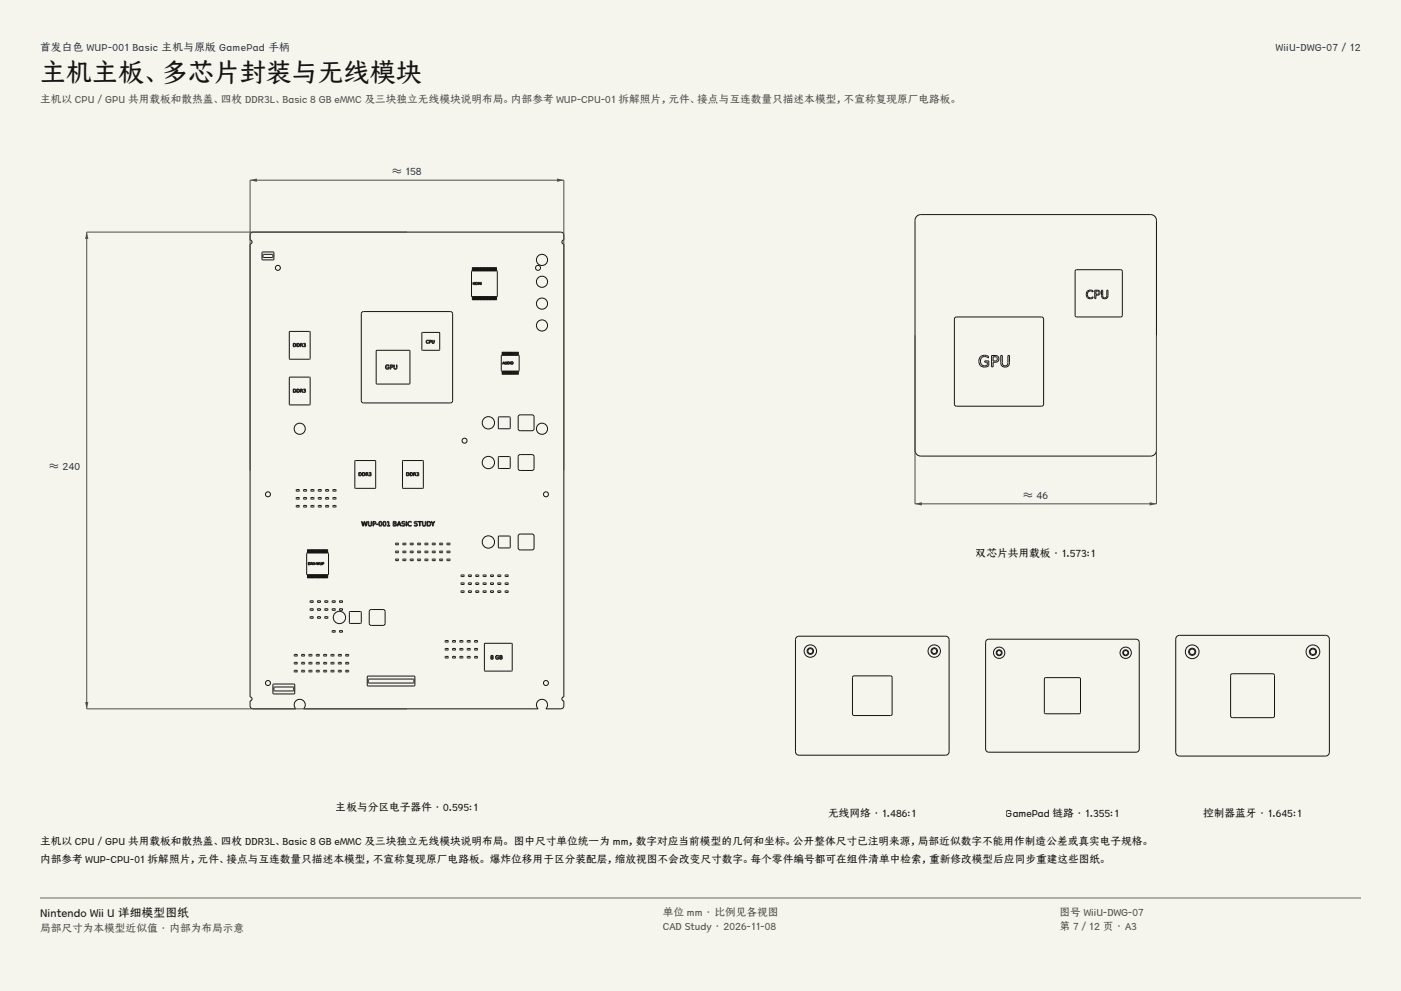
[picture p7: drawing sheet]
<svg xmlns="http://www.w3.org/2000/svg" width="420mm" height="297mm" viewBox="0 0 420 297" stroke-linecap="round" stroke-linejoin="round" font-family="sans-serif">
<g fill="#f5f4ed">
<path d="M0 0h420v297h-420z"/>
<path d="M12 12h396v275h-396z"/>
</g>
<g fill="none" stroke="#141413" stroke-width=".3">
<path d="M75.2 69.8l.7-.2h92.2a.89 .89 0 0 1 .9 .9v1.4a.6 .6 0 0 0-.6 .6 .6 .6 0 0 0 .6 .6v135.8a.6 .6 0 0 0-.6 .6 .6 .6 0 0 0 .6 .6v1.4a.89 .89 0 0 1-.9 .9h-4.5a1.67 1.67 0 0 0 .1-2.3 1.67 1.67 0 0 0-2.4 0 1.67 1.67 0 0 0 0 2.3h-70.3a1.67 1.67 0 0 0 0-2.3 1.67 1.67 0 0 0-2.3 0 1.67 1.67 0 0 0 0 2.3h-12.8a.89 .89 0 0 1-.9-.9v-1.4a.6 .6 0 0 0 .6-.6 .6 .6 0 0 0-.6-.6v-135.8a.6 .6 0 0 0 .6-.6 .6 .6 0 0 0-.6-.6v-1.4zM78.6 75.6h3.4v2.2h-3.4zM78.9 76.3l2.8-.1 .1 .9-2.8 .1zM86.8 99.4h6.1v8.2h-6.1zM108.5 93.6l.5-.2h26l.5 .2 .2 .4v26.1l-.2 .5-.5 .2h-26l-.5-.2-.2-.5v-26.1zM126.5 99.7h5.3v5.2h-5.3zM141.4 81.2h7.6v7.7h-7.6zM141.6 81.1v-.9l.1 .9M141.6 88.9l.1 1zM141.8 84.6l.1 .3h.4l.1-.3v.7l-.1-.3h-.4l-.1 .3zM141.8 81.1v-.9l.2 .9M141.8 88.9l.2 1z"/>
<path d="M142.1 88.9l.1 1zM142.1 81.1v-.9l.1 .9M142.3 81.1v-.9l.1 .9M142.3 88.9l.1 1zM142.5 81.1v-.9l.2 .9M142.5 88.9l.2 1zM142.6 84.6a.41 .41 0 0 1 .6 .4 .41 .41 0 0 1-.6 .3zM142.7 84.7a.3 .3 0 0 1 .4 .3 .3 .3 0 0 1-.4 .3zM142.7 88.9l.2 1zM142.7 81.1v-.9l.2 .9M143 88.9l.1 1zM143 81.1v-.9l.1 .9"/>
<path d="M143.2 88.9l.1 1zM143.2 81.1v-.9l.1 .9M143.3 84.6l.4 .5 .3-.5v.7l-.1-.6-.2 .5-.3-.5-.1 .6zM143.4 81.1v-.9l.2 .9M143.4 88.9l.2 1zM143.7 88.9l.1 1zM143.7 81.1v-.9l.1 .9M143.9 81.1v-.9l.1 .9M143.9 88.9l.1 1zM144.1 81.1v-.9l.2 .9M144.1 88.9l.2 1zM144.2 84.6l.1 .7z"/>
<path d="M144.3 88.9l.2 1zM144.3 81.1v-.9l.2 .9M144.6 88.9l.1 1zM144.6 81.1v-.9l.1 .9M144.8 88.9l.1 1zM144.8 81.1v-.9l.1 .9M145 88.9l.2 1zM145 81.1v-.9l.2 .9M145.3 81.1v-.9l.1 .9M145.3 88.9l.1 1zM145.5 88.9l.1 1zM145.5 81.1v-.9l.1 .9"/>
<path d="M145.7 88.9l.2 1zM145.7 81.1v-.9l.2 .9M145.9 88.9l.2 1zM145.9 81.1v-.9l.2 .9M146.2 88.9l.1 1zM146.2 81.1v-.9l.1 .9M146.4 88.9l.1 1zM146.4 81.1v-.9l.1 .9M146.6 88.9l.2 1zM146.6 81.1v-.9l.2 .9M146.9 88.9l.1 1zM146.9 81.1v-.9l.1 .9"/>
<path d="M147.1 88.9l.1 1zM147.1 81.1v-.9l.1 .9M147.3 88.9l.2 1zM147.3 81.1v-.9l.2 .9M147.5 88.9l.2 1zM147.5 81.1v-.9l.2 .9M147.8 88.9l.1 1zM147.8 81.1v-.9l.1 .9M148 88.9l.1 1zM148 81.1v-.9l.1 .9M148.2 88.9l.2 1zM148.2 81.1v-.9l.2 .9"/>
<path d="M148.5 88.9l.1 1zM148.5 81.1v-.9l.1 .9M148.7 88.9l.1 1zM148.7 81.1v-.9l.1 .9M86.8 113.1h6.1v8.2h-6.1zM87.9 116.6a.57 .57 0 0 1 .9 .5 .57 .57 0 0 1-.9 .5zM87.9 102.9a.57 .57 0 0 1 .9 .5 .57 .57 0 0 1-.9 .5zM88 116.7a.42 .42 0 0 1 .6 .4 .42 .42 0 0 1-.6 .4zM88 103a.42 .42 0 0 1 .6 .4 .42 .42 0 0 1-.6 .4zM89 116.6a.57 .57 0 0 1 .8 .5 .57 .57 0 0 1-.8 .5zM89 102.9a.57 .57 0 0 1 .8 .5 .57 .57 0 0 1-.8 .5zM89.1 116.7a.42 .42 0 0 1 .6 .4 .42 .42 0 0 1-.6 .4z"/>
<path d="M89.1 103a.42 .42 0 0 1 .6 .4 .42 .42 0 0 1-.6 .4zM90 116.6h.3a.28 .28 0 0 1 .4 .2 .28 .28 0 0 1-.2 .3l.3 .5-.5-.4-.3 .4zM90 102.9h.3a.28 .28 0 0 1 .4 .2 .28 .28 0 0 1-.2 .3l.3 .5-.5-.4-.3 .4zM90.2 116.7l.3 .1v.2l-.3 .1zM90.2 103l.3 .1v.2l-.3 .1zM91 116.6h.2a.26 .26 0 0 1 .4 .1 .26 .26 0 0 1-.2 .4 .3 .3 0 0 1 .2 .3 .3 .3 0 0 1-.4 .2l-.2-.2h.5l-.4-.3 .4-.3zM91 102.9h.2a.26 .26 0 0 1 .4 .1 .26 .26 0 0 1-.2 .4 .3 .3 0 0 1 .2 .3 .3 .3 0 0 1-.4 .2l-.2-.2h.5l-.4-.3 .4-.3zM112.8 105.1h10v9.9h-10zM115.7 109.5a.55 .55 0 0 1 .9 .1 .52 .52 0 0 0-.7 0 .52 .52 0 0 0-.1 .7 .52 .52 0 0 0 .7 .2v-.4l-.3-.1h.5l-.1 .6a.69 .69 0 0 1-.9-.2 .69 .69 0 0 1 0-.9zM117 109.4h.4a.42 .42 0 0 1 .4 .5 .42 .42 0 0 1-.6 .2v.5h-.2zM117.2 109.5h.2a.24 .24 0 0 1 .2 .2 .24 .24 0 0 1-.2 .3h-.2zM118 109.4h.2v.7a.32 .32 0 0 0 .3 .4 .32 .32 0 0 0 .3-.4v-.7h.2v.8a.49 .49 0 0 1-.5 .5 .49 .49 0 0 1-.5-.5z"/>
<path d="M127.9 102.1l.4-.2 .2 .3a.37 .37 0 0 0-.5 0 .37 .37 0 0 0 0 .5 .37 .37 0 0 0 .5 0 .47 .47 0 0 1-.7 .1 .47 .47 0 0 1 .1-.7zM128.7 101.9h.3a.31 .31 0 0 1 .3 .4 .31 .31 0 0 1-.5 .2l-.1 .4zM128.8 102.1h.3v.3h-.3zM129.5 101.9l.1 .6a.24 .24 0 0 0 .2 .3 .24 .24 0 0 0 .3-.3l.1-.6v.6a.36 .36 0 0 1-.4 .4 .36 .36 0 0 1-.3-.4zM150.3 106.5h5.3v4.7h-5.3zM150.5 105.5l.2 .9zM150.5 111.3l.2 .9zM150.9 111.3l.1 .9zM150.9 105.5l.1 .9zM150.9 108.4l.4 .7-.2-.1-.5 .1zM151 108.5l.1 .4h-.3zM151.2 111.3l.1 .9z"/>
<path d="M151.2 105.5l.1 .9zM151.4 108.4l.1 .6h.3l.1-.6 .1 .5a.28 .28 0 0 1-.3 .3 .28 .28 0 0 1-.3-.3zM151.5 105.5l.1 .9zM151.5 111.3l.1 .9zM151.8 111.3l.1 .9zM151.8 105.5l.1 .9zM152.1 105.5l.1 .9zM152.1 111.3l.1 .9zM152.1 108.4a.41 .41 0 0 1 .7 .4 .41 .41 0 0 1-.7 .3zM152.2 108.5a.3 .3 0 0 1 .5 .3 .3 .3 0 0 1-.5 .3zM152.4 111.3l.2 .9zM152.4 105.5l.2 .9z"/>
<path d="M152.7 105.5l.2 .9zM152.7 111.3l.2 .9zM152.9 108.4l.1 .7zM153 105.5l.2 .9zM153 111.3l.2 .9zM153.4 111.3l.1 .9zM153.4 105.5l.1 .9zM153.7 111.3l.1 .9zM153.7 105.5l.1 .9zM154 111.3l.1 .9zM154 105.5l.1 .9zM154.3 111.3l.1 .9z"/>
<path d="M154.3 105.5l.1 .9zM154.6 111.3l.2 .9zM154.6 105.5l.2 .9zM154.9 111.3l.2 .9zM154.9 105.5l.2 .9zM155.2 111.3l.2 .9zM155.2 105.5l.2 .9zM106.4 138.1h6.2v8.2h-6.2zM120.7 138.1h6.2v8.2h-6.2zM149.5 136.9h3.4v3.4h-3.4zM149.5 125h3.4v3.4h-3.4zM155.5 136.4l.4-.2h3.6l.4 .2 .2 .4v3.6l-.2 .4-.4 .2h-3.6l-.4-.2-.2-.4v-3.6z"/>
<path d="M155.5 124.5l.4-.2h3.6l.4 .2 .2 .4v3.6l-.2 .4-.4 .2h-3.6l-.4-.2-.2-.4v-3.6zM88.8 151.5h.9v.4h-.9zM88.8 149.1h.9v.5h-.9zM88.8 146.7h.9v.5h-.9zM91 151.5h.9v.4h-.9zM91 149.1h.9v.5h-.9zM91 146.7h.9v.5h-.9zM93.2 151.5h.9v.4h-.9zM93.2 149.1h.9v.5h-.9zM93.2 146.7h.9v.5h-.9zM95.4 151.5h.9v.4h-.9zM95.4 149.1h.9v.5h-.9z"/>
<path d="M95.4 146.7h.9v.5h-.9zM97.6 146.8l.1 .4h.8v-.4M97.6 151.5h.9v.4h-.9zM97.6 149.1h.9v.5h-.9zM97.7 146.7l-.1 .1M97.7 146.7h.8M98.5 146.7v.1M99.8 151.5h.9v.4h-.9zM99.8 149.1h.9v.5h-.9zM99.8 146.7h.9v.5h-.9zM107.5 141.6a.57 .57 0 0 1 .9 .5 .57 .57 0 0 1-.9 .5zM107.7 141.7a.42 .42 0 0 1 .6 .4 .42 .42 0 0 1-.6 .4z"/>
<path d="M108.4 156.3h.2l.3 1.2 .2-1.2h.3l.3 1.2 .2-1.2h.2l-.3 1.4h-.2l-.3-1.2-.3 1.2h-.3zM108.6 141.6a.57 .57 0 0 1 .9 .5 .57 .57 0 0 1-.9 .5zM108.8 141.7a.42 .42 0 0 1 .5 .4 .42 .42 0 0 1-.5 .4zM109.7 141.6h.3a.28 .28 0 0 1 .3 .2 .28 .28 0 0 1-.1 .3l.3 .5-.5-.4-.3 .4zM109.8 141.7l.3 .1v.2l-.3 .1zM110.4 156.3h.2v.8a.35 .35 0 0 0 .3 .4 .35 .35 0 0 0 .4-.4v-.8h.1v.8a.54 .54 0 0 1-.5 .6 .54 .54 0 0 1-.5-.6zM110.6 141.6h.3a.26 .26 0 0 1 .3 .1 .26 .26 0 0 1-.1 .4 .3 .3 0 0 1 .2 .3 .3 .3 0 0 1-.4 .2l-.3-.2h.5l-.3-.3 .3-.3zM111.8 156.3h.4a.46 .46 0 0 1 .5 .6 .46 .46 0 0 1-.7 .2v.6h-.2zM112 156.4h.2a.26 .26 0 0 1 .3 .3 .26 .26 0 0 1-.3 .3h-.2zM112.8 157.1l.5 .1zM113.7 156.4a.67 .67 0 0 1 .9 .4 .67 .67 0 0 1-.4 .9 .71 .71 0 0 1-.7-.5 .71 .71 0 0 1 .2-.8zM113.9 156.4a.55 .55 0 0 1 .4 .6 .55 .55 0 0 1-.4 .5l-.2-.5z"/>
<path d="M114.9 156.4a.67 .67 0 0 1 .9 .4 .67 .67 0 0 1-.4 .9 .71 .71 0 0 1-.7-.5 .71 .71 0 0 1 .2-.8zM115.1 156.4a.55 .55 0 0 1 .5 .6 .55 .55 0 0 1-.5 .5l-.2-.5zM116.1 156.3h.5v1.2l.3 .2h-.8l.3-.2v-1.1l-.3 .1zM117.9 156.3h.4a.34 .34 0 0 1 .5 .2 .34 .34 0 0 1-.2 .4 .39 .39 0 0 1 .2 .5 .39 .39 0 0 1-.4 .3h-.5zM118.1 157h.3a.26 .26 0 0 1 .3 .3 .26 .26 0 0 1-.3 .2h-.3zM118.1 156.4l.4 .1 .1 .2-.5 .1zM119.5 156.3h.3l.5 1.4-.3-.4h-.7l-.3 .4zM119.6 156.5l.3 .7h-.5zM120.6 156.4l.7-.1v.2l-.2-.1a.29 .29 0 0 0-.3 0 .29 .29 0 0 0-.1 .4 .54 .54 0 0 1 .7 .2 .54 .54 0 0 1-.2 .7 .54 .54 0 0 1-.8-.1l.1-.1a.32 .32 0 0 0 .6 .1 .32 .32 0 0 0-.2-.5l-.4-.3zM121.7 156.3h.2v1.4h-.2zM121.8 141.6a.57 .57 0 0 1 .9 .5 .57 .57 0 0 1-.9 .5zM122 141.7a.42 .42 0 0 1 .5 .4 .42 .42 0 0 1-.5 .4z"/>
<path d="M122.4 156.4a.54 .54 0 0 1 .9 .2 .55 .55 0 0 0-.7 0 .55 .55 0 0 0 0 .8 .55 .55 0 0 0 .7 0 .67 .67 0 0 1-1 .1 .67 .67 0 0 1 .1-1.1zM122.9 141.6a.57 .57 0 0 1 .8 .5 .57 .57 0 0 1-.8 .5zM123 141.7a.42 .42 0 0 1 .6 .4 .42 .42 0 0 1-.6 .4zM124 141.6h.3a.28 .28 0 0 1 .3 .2 .28 .28 0 0 1-.2 .3l.4 .5-.5-.4-.3 .4zM124.1 141.7l.3 .1v.2l-.3 .1zM124.3 156.4l.8-.1v.2l-.2-.1a.29 .29 0 0 0-.4 0 .29 .29 0 0 0-.1 .4 .54 .54 0 0 1 .7 .2 .54 .54 0 0 1-.2 .7 .54 .54 0 0 1-.7-.1l.1-.1a.32 .32 0 0 0 .5 .1 .32 .32 0 0 0-.1-.5l-.5-.3zM124.9 141.6h.2a.26 .26 0 0 1 .4 .1 .26 .26 0 0 1-.1 .4 .3 .3 0 0 1 .1 .3 .3 .3 0 0 1-.3 .2l-.3-.2h.5l-.3-.3 .3-.3zM125.3 156.3h1.1v.1h-.5v1.3h-.2v-1.3h-.4zM126.6 156.3h.2v.8a.35 .35 0 0 0 .3 .4 .35 .35 0 0 0 .4-.4v-.8h.2v.8a.54 .54 0 0 1-.6 .6 .54 .54 0 0 1-.5-.6zM128 156.3a.8 .8 0 0 1 1.2 .7 .8 .8 0 0 1-1.2 .7zM128.2 156.4a.58 .58 0 0 1 .8 .6 .58 .58 0 0 1-.8 .5zM129.2 156.3l.6 .5 .6-.5-.5 .7v.7h-.2v-.7z"/>
<path d="M92 165.8h6.4v6.4h-6.4zM92.2 165.7v-1l.1 1M92.2 172.3l.1 .9zM92.4 168.6a.41 .41 0 0 1 .6 .3 .41 .41 0 0 1-.6 .4zM92.5 165.7v-1l.1 1M92.5 172.3l.1 .9zM92.5 168.6a.3 .3 0 0 1 .4 .3 .3 .3 0 0 1-.4 .3zM92.7 172.3l.1 .9zM92.7 165.7v-1l.1 1M93 172.3l.1 .9zM93 165.7v-1l.1 1M93.2 168.6h.4l.1 .7-.3-.3-.2 .3z"/>
<path d="M93.2 165.7v-1l.2 1M93.2 172.3l.2 .9zM93.3 168.6l.2 .3h-.2zM93.5 172.3l.1 .9zM93.5 165.7v-1l.1 1M93.7 165.7v-1l.2 1M93.7 172.3l.2 .9zM93.9 168.6l.1 .3h.3l.1-.3v.7l-.1-.4h-.3l-.1 .4zM94 165.7v-1l.1 1M94 172.3l.1 .9zM94.2 172.3l.2 .9zM94.2 165.7v-1l.2 1"/>
<path d="M94.5 172.3l.1 .9zM94.5 165.7v-1l.1 1M94.6 169h.2zM94.8 172.3l.1 .9zM94.8 165.7v-1l.1 1M94.9 168.6l.2 .6 .2-.6 .2 .6 .3-.6-.2 .7-.3-.7-.3 .7zM95 172.3l.2 .9zM95 165.7v-1l.2 1M95.3 172.3l.1 .9zM95.3 165.7v-1l.1 1M95.5 172.3l.2 .9zM95.5 165.7v-1l.2 1"/>
<path d="M95.8 165.7v-1l.1 1M95.8 172.3l.1 .9zM95.9 168.6l.1 .6h.3l.1-.6 .1 .4a.28 .28 0 0 1-.3 .3 .28 .28 0 0 1-.3-.3zM96 165.7v-1l.2 1M96 172.3l.2 .9zM96.3 165.7v-1l.1 1M96.3 172.3l.1 .9zM96.6 172.3l.1 .9zM96.6 165.7v-1l.1 1M96.6 168.6h.4a.24 .24 0 0 1 .1 .3 .24 .24 0 0 1-.4 .1l-.1 .3zM96.7 168.6l.3 .3h-.3zM96.8 172.3l.1 .9z"/>
<path d="M96.8 165.7v-1l.1 1M97.1 172.3l.1 .9zM97.1 165.7v-1l.1 1M97.3 172.3l.2 .9zM97.3 165.7v-1l.2 1M97.6 172.3l.1 .9zM97.6 165.7v-1l.1 1M97.8 172.3l.2 .9zM97.8 165.7v-1l.2 1M98.1 172.3l.1 .9zM98.1 165.7v-1l.1 1M118.6 167.6h.9v.4h-.9z"/>
<path d="M118.6 165.2h.9v.4h-.9zM118.6 162.8h.9v.4h-.9zM120.8 167.6v.4h.9v-.4M120.8 163.2v.1M120.8 163.2v-.4h.9v.4M120.8 165.2h.9v.4h-.9zM120.8 167.6h.1M120.8 167.6h.8M120.8 163.3h.8M121.6 167.6h.1M121.7 163.2l-.1 .1M123 167.6h.9v.4h-.9z"/>
<path d="M123 165.2h.9v.4h-.9zM123 162.8h.9v.4h-.9zM125.2 167.6h.9v.4h-.9zM125.2 165.2h.9v.4h-.9zM125.2 162.8h.9v.4h-.9zM127.4 167.6h.9v.4h-.9zM127.4 165.2h.9v.4h-.9zM127.4 162.8h.9v.4h-.9zM129.6 167.6h.9v.4h-.9zM129.6 165.2h.9v.4h-.9zM129.6 162.8h.9v.4h-.9zM131.8 167.6h.8l.1 .4h-.9z"/>
<path d="M131.8 165.2h.9v.4h-.9zM131.8 162.8h.9v.4h-.9zM132.6 167.6h.1M132.7 163.2l-.1 .1M134 167.6h.9v.4h-.9zM134 165.2h.9v.4h-.9zM134 162.8h.9v.4h-.9zM138.2 177.1h.9v.4h-.9zM138.2 174.7h.9v.5h-.9zM138.2 172.3h.9v.5h-.9zM140.4 175.1l.1 .1M140.4 177.1h.9v.4h-.9z"/>
<path d="M140.4 174.7h.9v.5l-.9-.1zM140.4 172.3h.9v.5h-.9zM142.6 177.1h.9v.4h-.9zM142.6 174.7h.9v.5h-.9zM142.6 172.3h.9v.5h-.9zM144.8 177.1h.9v.4h-.9zM144.8 174.7h.9v.4l-.9 .1zM144.8 172.3h.9v.5h-.9zM145.7 175.1v.1M147.1 177.1h.8v.4h-.8zM147.1 174.7h.8v.5h-.8zM147.1 172.3h.8v.5h-.8z"/>
<path d="M149.3 177.1h.8v.4h-.8zM149.3 174.7h.8v.5h-.8zM149.3 172.3h.8v.5h-.8zM149.5 160.7h3.4v3.4h-3.4zM151.4 175.1l.1 .1M151.5 177.1h.8v.4h-.8zM151.5 174.7h.8v.5l-.9-.1zM151.5 172.3h.8v.5h-.8zM155.5 160.2l.4-.1h3.6l.4 .1 .2 .4v3.6l-.2 .4-.4 .2h-3.6l-.4-.2-.2-.4v-3.6zM88.2 198.5h.9v.5h-.9zM88.2 196.1h.9v.5h-.9zM90.4 198.5h.9v.5h-.9z"/>
<path d="M90.4 196.1h.9v.5h-.9zM91.3 198.5v.1M92.6 198.5h.9v.5h-.9zM92.6 196.1h.9v.5h-.9zM93 185.2v.1M93 184.8h.9v.5l-.9-.1zM93 182.5h.9v.4h-.9zM93 180.1h.9v.4h-.9zM94.8 198.5h.9v.5h-.9zM94.8 196.1h.9v.5h-.9zM95.2 184.8h.9v.5h-.9zM95.2 182.5h.9v.4h-.9z"/>
<path d="M95.2 180.1h.9v.4h-.9zM97 198.6l.9-.1v.5h-.9zM97 196.1h.9v.5h-.9zM97.1 198.5l-.1 .1M97.4 184.8h.9v.5h-.9zM97.4 182.5h.9v.4h-.9zM97.4 180.1h.9v.4h-.9zM99.2 198.5h.9v.5h-.9zM99.2 196.1h.9v.5h-.9zM99.6 189h.9v.4h-.9zM99.6 182.5h.9v.4h-.9zM99.6 180.1h.9v.4h-.9z"/>
<path d="M101.4 198.5h.9v.5h-.9zM101.4 196.1h.9v.5h-.9zM101.8 189h.9v.4h-.9zM101.8 182.5h.9v.4h-.9zM101.8 180.1h.9v.4h-.9zM102.3 198.5v.1M103.7 198.5h.8v.5h-.8zM103.7 196.1h.8v.5h-.8zM104.8 183.3h3.4v3.5h-3.4zM110.9 182.8l.4-.1h3.6l.4 .1 .2 .5v3.5l-.2 .5-.4 .1h-3.6l-.4-.1-.2-.5v-3.5zM133.5 196.7h.8v.5h-.8zM133.5 194.4h.8v.4h-.8z"/>
<path d="M133.5 192h.8v.4h-.8zM135.7 196.7h.8v.5h-.8zM135.7 194.4h.8v.4h-.8zM135.7 192h.8v.4h-.8zM137.9 194.8h.1M137.9 194.8v-.5l.8 .1 .1 .4M137.9 196.7h.8v.5h-.8zM137.9 192h.8v.4h-.8zM137.9 194.8h.8M138.8 194.8h-.1M140.1 196.7h.8v.5h-.8zM140.1 194.4h.8v.4h-.8z"/>
<path d="M140.1 192h.8v.4h-.8zM142.3 196.7h.8v.5h-.8zM142.3 194.4h.8v.4h-.8zM142.3 192h.8v.4h-.8zM145.3 192.8h8.2v8.3h-8.2zM147.2 196.5a.33 .33 0 0 1 .6-.1 .33 .33 0 0 1-.2 .6 .33 .33 0 0 1 .1 .5 .33 .33 0 0 1-.5 0 .33 .33 0 0 1 .1-.5zM148.7 196.6a.47 .47 0 0 1 .8 .1 .46 .46 0 0 0-.6-.1 .46 .46 0 0 0-.1 .6 .46 .46 0 0 0 .6 .2v-.3l-.3-.1h.4l-.1 .5a.6 .6 0 0 1-.7-.1 .6 .6 0 0 1 0-.8zM149.8 196.4h.4a.27 .27 0 0 1 .3 .2 .27 .27 0 0 1-.1 .4 .31 .31 0 0 1 .2 .3 .31 .31 0 0 1-.4 .3h-.4zM150 197l.4 .1v.3h-.4zM150 196.6h.3l.1 .2-.4 .1zM81.9 205.1h6.4v2.8h-6.4zM82.1 205.9h5.8l.2 1.1-5.9 .1z"/>
<path d="M88.2 200.9h.9v.4h-.9zM90.4 200.9h.9v.4h-.9zM92.6 200.9h.9v.4h-.9zM94.8 200.9h.9v.4h-.9zM97 200.9h.9v.4h-.9zM99.2 200.9h.9v.4h-.9zM101.4 200.9h.9v.4h-.9zM103.7 200.9h.8v.4h-.8zM110.2 202.7l13.9-.1 .3 .3v2.5l-.3 .2h-13.8l-.2-.2zM110.4 203.5h13.6l.1 1.1-13.6 .1z"/>
<circle cx="162.5" cy="77.9" r="1.67"/>
<circle cx="83.3" cy="80.3" r=".75"/>
<circle cx="161.3" cy="80.3" r=".75"/>
<circle cx="162.5" cy="91" r="1.67"/>
<circle cx="162.5" cy="84.4" r="1.67"/>
<circle cx="162.5" cy="97.5" r="1.67"/>
<circle cx="153.5" cy="108.8" r=".37"/>
<circle cx="153.5" cy="108.8" r=".28"/>
<circle cx="89.8" cy="128.5" r="1.67"/>
<circle cx="139.3" cy="132.1" r=".75"/>
<circle cx="146.4" cy="126.7" r="1.85"/>
<circle cx="146.4" cy="138.6" r="1.85"/>
<circle cx="162.5" cy="128.5" r="1.67"/>
<circle cx="80.3" cy="148.1" r=".75"/>
<circle cx="163.7" cy="148.1" r=".75"/>
<circle cx="146.4" cy="162.4" r="1.85"/>
<circle cx="101.8" cy="185.1" r="1.85"/>
<circle cx="147.5" cy="196.7" r=".2"/>
<circle cx="147.5" cy="197.3" r=".23"/>
<circle cx="80.3" cy="204.7" r=".75"/>
<circle cx="163.7" cy="204.7" r=".75"/>
</g>
<path d="M75 141v-87h94v87" fill="none" stroke="#504e49" stroke-width=".3"/>
<g fill="#504e49">
<path d="M75 54l2-.5v1z"/>
<path d="M167 53.5l2 .5-2 .5z"/>
</g>
<path d="M122 69.6h-96v142.8h96" fill="none" stroke="#504e49" stroke-width=".3"/>
<g fill="#504e49">
<path d="M26 69.6l.5 2h-1z"/>
<path d="M25.5 210.4h1l-.5 2z"/>
</g>
<path d="M274.8 64.8l1.2-.5h69a1.73 1.73 0 0 1 1.7 1.7v69a1.73 1.73 0 0 1-1.7 1.7h-69a1.73 1.73 0 0 1-1.7-1.7v-69zM286.3 95.2l.4-.2h25.5l.5 .2 .2 .4v25.5l-.2 .5-.5 .1h-25.5l-.4-.1-.2-.5v-25.5zM322.4 81.1l.4-.3 13.4 .1 .3 .4-.1 13.5-.4 .2-13.5-.1-.2-.4zM326 87.3a1.39 1.39 0 0 1 1.7-.1v.3a.98 .98 0 0 0-1.4 0 .98 .98 0 0 0 0 1.4 .98 .98 0 0 0 1.4 0v.4a1.32 1.32 0 0 1-1.8-.2 1.32 1.32 0 0 1 .1-1.8zM328.2 87h.8a.82 .82 0 0 1 .8 1 .82 .82 0 0 1-1.3 .5v1h-.3zM328.5 87.3h.5a.47 .47 0 0 1 .5 .4 .47 .47 0 0 1-.5 .5h-.5zM330.2 87h.4v1.5a.63 .63 0 0 0 .6 .8 .63 .63 0 0 0 .6-.8v-1.5h.4v1.5a.96 .96 0 0 1-1 1 .96 .96 0 0 1-1-1zM293.9 106.9a2.11 2.11 0 0 1 2.4-.1v.5a1.39 1.39 0 0 0-1.8-.2 1.39 1.39 0 0 0-.4 1.9 1.39 1.39 0 0 0 1.9 .5v-1h-.8v-.3h1.2v1.4a1.84 1.84 0 0 1-2.5-.1 1.84 1.84 0 0 1 0-2.6zM297.3 106.5h1a1.02 1.02 0 0 1 1.2 1.1 1.02 1.02 0 0 1-1.2 1h-.6v1.3h-.4zM297.7 106.9h.6a.64 .64 0 0 1 .7 .7 .64 .64 0 0 1-.7 .6h-.6zM300 106.5h.5v2.1a.86 .86 0 0 0 .8 1 .86 .86 0 0 0 .9-1v-2.1h.4v2.2a1.3 1.3 0 0 1-1.3 1.3 1.3 1.3 0 0 1-1.3-1.3z" fill="none" stroke="#141413" stroke-width=".3"/>
<path d="M274.3 100.5v50.5h72.4v-50.5" fill="none" stroke="#504e49" stroke-width=".3"/>
<g fill="#504e49">
<path d="M274.3 151l2-.5v1z"/>
<path d="M344.7 150.5l2 .5-2 .5z"/>
</g>
<g fill="none" stroke="#141413" stroke-width=".3">
<path d="M238.7 191.1l.8-.4h44l.6 .2 .4 .8v33.6l-.2 .6-.8 .4h-44l-.6-.2-.4-.8v-33.6zM295.7 191.8l.7-.2h44.2a.95 .95 0 0 1 .9 .9v32a.95 .95 0 0 1-.9 .9h-44.2a.95 .95 0 0 1-.9-.9v-32zM352.7 190.9l.9-.5h43.8l.7 .2 .4 1v33.8l-.2 .7-.9 .5h-43.8l-.7-.2-.4-1v-33.8zM255.8 202.6h11.2l.4 .2v11.2l-.2 .4h-11.2l-.4-.2v-11.2zM313.1 203.3l.4-.2h10.2l.2 .4v10.2l-.4 .2h-10.2l-.2-.4zM369 202.2l.4-.3 12.4 .1 .3 .4-.1 12.4-.4 .3-12.4-.1-.3-.4z"/>
<circle cx="242.9" cy="195.1" r="1.86"/>
<circle cx="242.9" cy="195.1" r=".97"/>
<circle cx="242.9" cy="195.1" r=".75"/>
<circle cx="280.1" cy="195.1" r="1.86"/>
<circle cx="280.1" cy="195.1" r=".97"/>
<circle cx="280.1" cy="195.1" r=".75"/>
<circle cx="299.5" cy="195.6" r="1.7"/>
<circle cx="299.5" cy="195.6" r=".88"/>
<circle cx="299.5" cy="195.6" r=".68"/>
<circle cx="337.5" cy="195.6" r="1.7"/>
<circle cx="337.5" cy="195.6" r=".88"/>
<circle cx="337.5" cy="195.6" r=".68"/>
<circle cx="357.4" cy="195.3" r="2.06"/>
<circle cx="357.4" cy="195.3" r="1.07"/>
<circle cx="357.4" cy="195.3" r=".83"/>
<circle cx="393.6" cy="195.3" r="2.06"/>
<circle cx="393.6" cy="195.3" r="1.07"/>
<circle cx="393.6" cy="195.3" r=".83"/>
</g>
<path d="M12 269.3h396zM12 269h396v.3h-396z" fill-rule="evenodd" fill="#504e49"/>
<text font-size="7.8" fill="#141413" x="12" y="24.7">主机主板、多芯片封装与无线模块</text>
<text font-size="3.5" fill="#141413" x="12" y="274.9">Nintendo Wii U 详细模型图纸</text>
<g font-size="3.2" fill="#1b365d">
<text x="12" y="15.3">首发白色 WUP-001 Basic 主机与原版 GamePad 手柄</text>
<text x="382.4" y="15.3">WiiU-DWG-07 / 12</text>
<text x="117.6" y="52.4">≈ 158</text>
<text x="14.8" y="141">≈ 240</text>
<text x="306.8" y="149.4">≈ 46</text>
</g>
<g font-size="3.2" fill="#504e49">
<text x="12" y="30.9">主机以 CPU / GPU 共用载板和散热盖、四枚 DDR3L、Basic 8 GB eMMC 及三块独立无线模块说明布局。内部参考 WUP-CPU-01 拆解照片，元件、接点与互连数量只描述本模型，不宣称复现原厂电路板。</text>
<text x="198.7" y="274.5">单位 mm · 比例见各视图</text>
<text x="317.6" y="274.5">图号 WiiU-DWG-07</text>
<text x="12" y="279.3">局部尺寸为本模型近似值 · 内部为布局示意</text>
<text x="198.7" y="278.8">CAD Study · 2026-11-08</text>
<text x="317.6" y="278.8">第 7 / 12 页 · A3</text>
</g>
<g font-size="3.2" fill="#141413">
<text x="292.5" y="167">双芯片共用载板 · 1.573:1</text>
<text x="100.7" y="243">主板与分区电子器件 · 0.595:1</text>
<text x="248.3" y="245">无线网络 · 1.486:1</text>
<text x="301.5" y="245">GamePad 链路 · 1.355:1</text>
<text x="360.7" y="245">控制器蓝牙 · 1.645:1</text>
<text x="12" y="253.3">主机以 CPU / GPU 共用载板和散热盖、四枚 DDR3L、Basic 8 GB eMMC 及三块独立无线模块说明布局。 图中尺寸单位统一为 mm，数字对应当前模型的几何和坐标。公开整体尺寸已注明来源，局部近似数字不能用作制造公差或真实电子规格。</text>
<text x="12" y="258.6">内部参考 WUP-CPU-01 拆解照片，元件、接点与互连数量只描述本模型，不宣称复现原厂电路板。 爆炸位移用于区分装配层，缩放视图不会改变尺寸数字。每个零件编号都可在组件清单中检索，重新修改模型后应同步重建这些图纸。</text>
</g>
</svg>
